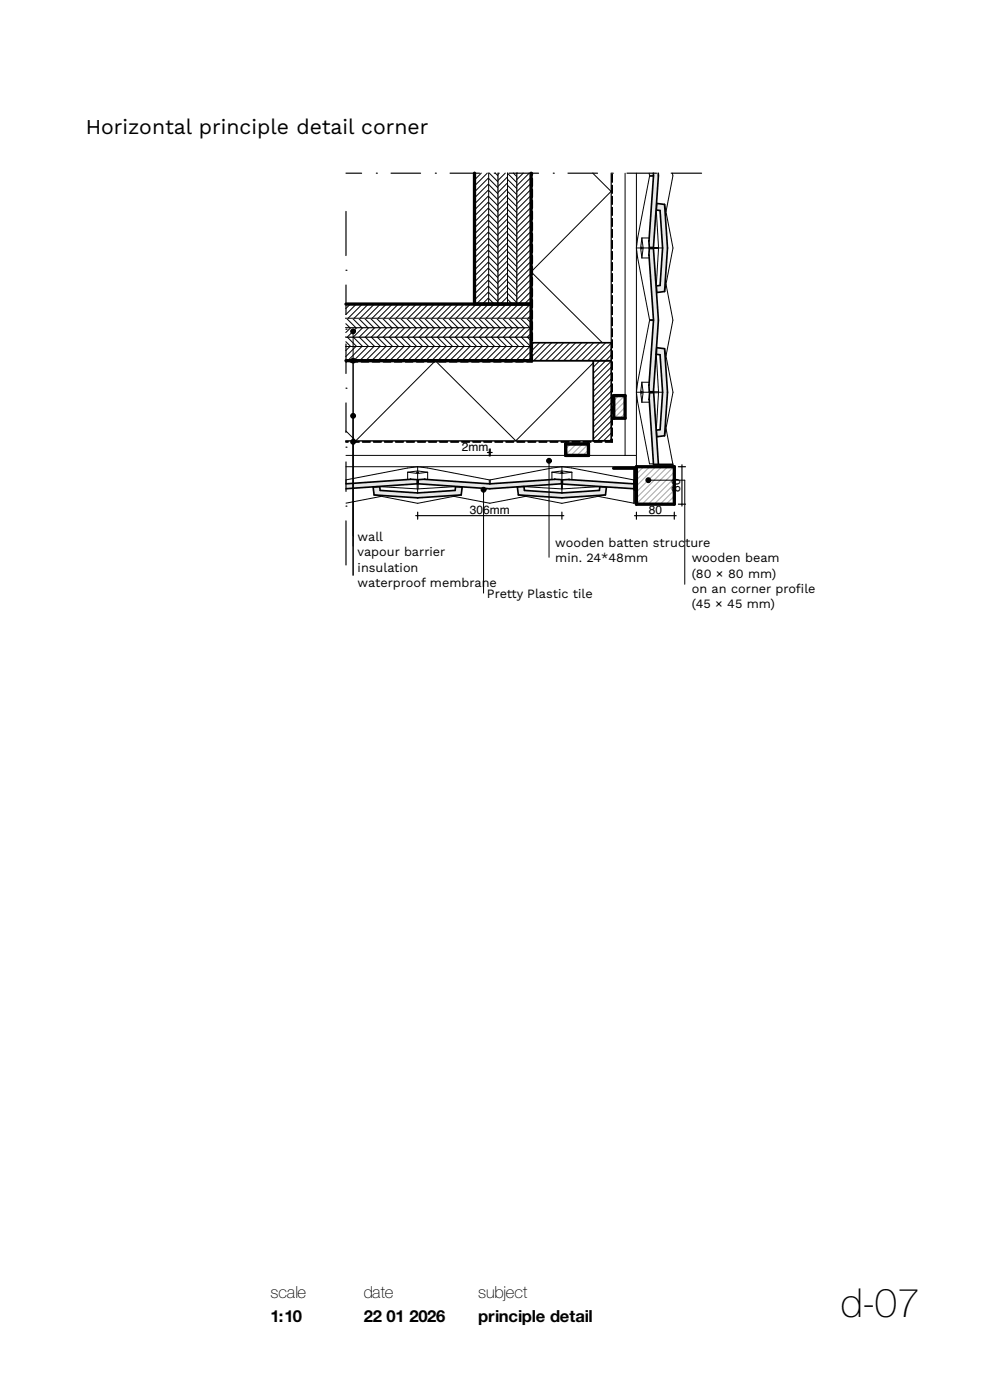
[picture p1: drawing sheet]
<svg xmlns="http://www.w3.org/2000/svg" width="210mm" height="297mm" viewBox="0 0 210 297" stroke-linecap="round" stroke-linejoin="round" font-family="sans-serif">
<path d="M92.3 76.5l17.1 17 16.5-16.5M92.4 76.5l-16.9 17-2.1-2.1" fill="none" stroke="#000" stroke-width=".21"/>
<path d="M73.4 76.5h52.5v17h-52.5" fill="none" stroke="#000" stroke-width=".25"/>
<path d="M73.4 73.5h39.3v3h-39.3z" fill-rule="evenodd" fill="#fff"/>
<g fill="none" stroke="#000" stroke-width=".21">
<path d="M73.4 73.5h39.3v3h-39.3M74.2 73.5l-.8 .8M75.5 73.5l-2.1 2.1M76.8 73.5l-3 3M78 73.5l-3 3M79.3 73.5l-3 3M80.6 73.5l-3 3M81.9 73.5l-3 3M83.1 73.5l-3 3M84.4 73.5l-3 3M85.7 73.5l-3 3M86.9 73.5l-3 3"/>
<path d="M88.2 73.5l-3 3M89.5 73.5l-3 3M90.8 73.5l-3 3M92 73.5l-3 3M93.3 73.5l-3 3M94.6 73.5l-3 3M95.9 73.5l-3 3M97.1 73.5l-3 3M98.4 73.5l-3 3M99.7 73.5l-3 3M100.9 73.5l-3 3M102.2 73.5l-3 3"/>
<path d="M103.5 73.5l-3 3M104.8 73.5l-3 3M106 73.5l-3 3M107.3 73.5l-3 3M108.6 73.5l-3 3M109.9 73.5l-3 3M111.1 73.5l-3 3M112.4 73.5l-3 3M112.7 75.8l-.8 .7M112.7 74.5l-2 2"/>
</g>
<path d="M73.4 71.5h39.3v2h-39.3z" fill-rule="evenodd" fill="#fff"/>
<g fill="none" stroke="#000" stroke-width=".21">
<path d="M73.4 72.5l1 1M73.4 71.5h39.3v2h-39.3M73.7 71.5l2 2M74.9 71.5l2 2M76.2 71.5l2 2M77.5 71.5l2 2M78.8 71.5l2 2M80 71.5l2 2M81.3 71.5l2 2M82.6 71.5l2 2M83.8 71.5l2 2M85.1 71.5l2 2"/>
<path d="M86.4 71.5l2 2M87.7 71.5l2 2M88.9 71.5l2 2M90.2 71.5l2 2M91.5 71.5l2 2M92.8 71.5l2 2M94 71.5l2 2M95.3 71.5l2 2M96.6 71.5l2 2M97.8 71.5l2 2M99.1 71.5l2 2M100.4 71.5l2 2"/>
<path d="M101.7 71.5l2 2M102.9 71.5l2 2M104.2 71.5l2 2M105.5 71.5l2 2M106.8 71.5l2 2M108 71.5l2 2M109.3 71.5l2 2M110.6 71.5l2 2M111.8 71.5l.9 .8"/>
</g>
<path d="M73.4 69.5h39.3v2h-39.3z" fill-rule="evenodd" fill="#fff"/>
<g fill="none" stroke="#000" stroke-width=".21">
<path d="M73.4 69.5h39.3v2h-39.3M74.4 69.5l-1 1M75.7 69.5l-2 2M76.9 69.5l-2 2M78.2 69.5l-2 2M79.5 69.5l-2 2M80.8 69.5l-2 2M82 69.5l-2 2M83.3 69.5l-2 2M84.6 69.5l-2 2M85.9 69.5l-2 2M87.1 69.5l-2 2"/>
<path d="M88.4 69.5l-2 2M89.7 69.5l-2 2M90.9 69.5l-2 2M92.2 69.5l-2 2M93.5 69.5l-2 2M94.8 69.5l-2 2M96 69.5l-2 2M97.3 69.5l-2 2M98.6 69.5l-2 2M99.9 69.5l-2 2M101.1 69.5l-2 2M102.4 69.5l-2 2"/>
<path d="M103.7 69.5l-2 2M104.9 69.5l-2 2M106.2 69.5l-2 2M107.5 69.5l-2 2M108.8 69.5l-2 2M110 69.5l-2 2M111.3 69.5l-2 2M112.6 69.5l-2 2M112.7 70.7l-.8 .8"/>
</g>
<path d="M73.4 67.5h39.3v2h-39.3z" fill-rule="evenodd" fill="#fff"/>
<g fill="none" stroke="#000" stroke-width=".21">
<path d="M73.4 68.7l.8 .8M73.4 67.5h39.3v2h-39.3M73.5 67.5l2 2M74.8 67.5l2 2M76 67.5l2 2M77.3 67.5l2 2M78.6 67.5l2 2M79.8 67.5l2 2M81.1 67.5l2 2M82.4 67.5l2 2M83.7 67.5l2 2M84.9 67.5l2 2"/>
<path d="M86.2 67.5l2 2M87.5 67.5l2 2M88.8 67.5l2 2M90 67.5l2 2M91.3 67.5l2 2M92.6 67.5l2 2M93.8 67.5l2 2M95.1 67.5l2 2M96.4 67.5l2 2M97.7 67.5l2 2M98.9 67.5l2 2M100.2 67.5l2 2"/>
<path d="M101.5 67.5l2 2M102.8 67.5l2 2M104 67.5l2 2M105.3 67.5l2 2M106.6 67.5l2 2M107.8 67.5l2 2M109.1 67.5l2 2M110.4 67.5l2 2M111.7 67.5l1 1"/>
</g>
<path d="M73.4 64.5h39.3v3h-39.3z" fill-rule="evenodd" fill="#fff"/>
<g fill="none" stroke="#000" stroke-width=".21">
<path d="M73.4 64.5h39.3v3h-39.3M74.3 64.5l-.9 .9M75.6 64.5l-2.2 2.2M76.9 64.5l-3 3M78.1 64.5l-3 3M79.4 64.5l-3 3M80.7 64.5l-3 3M81.9 64.5l-3 3M83.2 64.5l-3 3M84.5 64.5l-3 3M85.8 64.5l-3 3M87 64.5l-3 3"/>
<path d="M88.3 64.5l-3 3M89.6 64.5l-3 3M90.9 64.5l-3 3M92.1 64.5l-3 3M93.4 64.5l-3 3M94.7 64.5l-3 3M95.9 64.5l-3 3M97.2 64.5l-3 3M98.5 64.5l-3 3M99.8 64.5l-3 3M101 64.5l-3 3M102.3 64.5l-3 3"/>
<path d="M103.6 64.5l-3 3M104.9 64.5l-3 3M106.1 64.5l-3 3M107.4 64.5l-3 3M108.7 64.5l-3 3M109.9 64.5l-3 3M111.2 64.5l-3 3M112.5 64.5l-3 3M112.7 66.9l-.7 .6M112.7 65.6l-1.9 1.9"/>
</g>
<path d="M125.9 76.5h3.8v17h-3.8z" fill-rule="evenodd" fill="#fff"/>
<g fill="none" stroke="#000" stroke-width=".21">
<path d="M125.9 76.5h3.8v17h-3.8zM125.9 76.5v.1M127.2 76.5l-1.3 1.4M128.5 76.5l-2.6 2.7M129.7 79.2l-3.8 3.8M129.7 77.9l-3.8 3.8M129.7 76.6l-3.8 3.8M129.7 93.2l-.4 .3M129.7 91.9l-1.7 1.6M129.7 90.6l-2.9 2.9M129.7 89.4l-3.8 3.8M129.7 88.1l-3.8 3.8"/>
<path d="M129.7 86.8l-3.8 3.8M129.7 85.5l-3.8 3.8M129.7 84.3l-3.8 3.8M129.7 83l-3.8 3.8M129.7 81.7l-3.8 3.8M129.7 80.4l-3.8 3.8"/>
</g>
<path d="M73.4 96.6h61.6v2.4h-61.6z" fill-rule="evenodd" fill="#fff"/>
<path d="M73.4 96.6h61.6v2.4h-61.6" fill="none" stroke="#000" stroke-width=".21"/>
<path d="M120 94.2h4.8v2.4h-4.8z" fill-rule="evenodd" fill="#fff"/>
<path d="M121 94.2l-1 1M122.2 94.2l-2.2 2.2M123.5 94.2l-2.4 2.4M124.8 94.2l-2.4 2.4M124.8 95.5l-1.1 1.1" fill="none" stroke="#99a3a6" stroke-width=".21"/>
<path d="M120 94.2h4.8v2.4h-4.8z" fill="none" stroke="#000" stroke-width=".7"/>
<path d="M112.7 36.7h17v39.8h-17z" fill-rule="evenodd" fill="#fff"/>
<path d="M125.7 36.7l4 3.9M129.7 40.6l-17 17.1 17 16.9M129.7 74.5l-2 2" fill="none" stroke="#000" stroke-width=".21"/>
<path d="M112.7 36.7v39.8h17v-39.8" fill="none" stroke="#000" stroke-width=".25"/>
<path d="M132.6 36.7h2.4v59.9h-2.4z" fill-rule="evenodd" fill="#fff"/>
<path d="M132.6 36.7v59.9h2.4v-59.9" fill="none" stroke="#000" stroke-width=".21"/>
<path d="M130.2 83.9h2.4v4.8h-2.4z" fill-rule="evenodd" fill="#fff"/>
<path d="M131.3 83.9l-1.1 1.1M132.5 83.9l-2.3 2.4M132.6 87.7l-1 1M132.6 86.4l-2.3 2.3M132.6 85.1l-2.4 2.4" fill="none" stroke="#99a3a6" stroke-width=".21"/>
<path d="M130.2 83.9h2.4v4.8h-2.4z" fill="none" stroke="#000" stroke-width=".25"/>
<path d="M112.7 72.7h17v3.8h-17z" fill-rule="evenodd" fill="#fff"/>
<g fill="none" stroke="#000" stroke-width=".21">
<path d="M112.7 72.7h17v3.8h-17zM113.2 72.7l-.5 .6M114.5 72.7l-1.8 1.8M115.7 72.7l-3 3.1M117 72.7l-3.8 3.8M118.3 72.7l-3.8 3.8M119.6 72.7l-3.8 3.8M120.8 72.7l-3.8 3.8M122.1 72.7l-3.8 3.8M123.4 72.7l-3.8 3.8M124.7 72.7l-3.8 3.8M125.9 72.7l-3.8 3.8"/>
<path d="M127.2 72.7l-3.8 3.8M128.5 72.7l-3.8 3.8M129.7 75.4l-1.2 1.1M129.7 74.1l-2.5 2.4M129.7 72.8l-3.8 3.7"/>
</g>
<path d="M100.7 36.7h3v27.8h-3z" fill-rule="evenodd" fill="#fff"/>
<g fill="none" stroke="#000" stroke-width=".21">
<path d="M100.7 36.7v27.8h3v-27.8M100.8 36.7l-.1 .2M102.1 36.7l-1.4 1.5M103.4 36.7l-2.7 2.7M103.7 39l-3 3M103.7 37.7l-3 3M103.7 59.3l-3 3M103.7 58.1l-3 3M103.7 56.8l-3 3M103.7 55.5l-3 3M103.7 54.3l-3 3M103.7 53l-3 3"/>
<path d="M103.7 51.7l-3 3M103.7 50.4l-3 3M103.7 49.2l-3 3M103.7 47.9l-3 3M103.7 46.6l-3 3M103.7 45.3l-3 3M103.7 44.1l-3 3M103.7 42.8l-3 3M103.7 41.5l-3 3M103.7 40.3l-3 3M103.7 64.4l-.1 .1M103.7 63.2l-1.4 1.3"/>
<path d="M103.7 61.9l-2.7 2.6M103.7 60.6l-3 3"/>
</g>
<path d="M103.7 36.7h2v27.8h-2z" fill-rule="evenodd" fill="#fff"/>
<g fill="none" stroke="#000" stroke-width=".21">
<path d="M103.7 39.1l2 2M103.7 37.9l2 2M103.7 36.7v27.8h2v-27.8M103.8 36.7l1.9 1.9M105.1 36.7l.6 .6M103.7 59.5l2 2M103.7 58.2l2 2M103.7 57l2 2M103.7 55.7l2 2M103.7 54.4l2 2M103.7 53.1l2 2M103.7 51.9l2 2"/>
<path d="M103.7 50.6l2 2M103.7 49.3l2 2M103.7 48l2 2M103.7 46.8l2 2M103.7 45.5l2 2M103.7 44.2l2 2M103.7 43l2 2M103.7 41.7l2 2M103.7 40.4l2 2M103.7 63.3l1.1 1.2M103.7 62l2 2M103.7 60.8l2 2"/>
</g>
<path d="M105.7 36.7h2v27.8h-2z" fill-rule="evenodd" fill="#fff"/>
<g fill="none" stroke="#000" stroke-width=".21">
<path d="M105.7 36.7v27.8h2v-27.8M105.9 36.7l-.2 .3M107.2 36.7l-1.5 1.6M107.7 38.8l-2 2M107.7 37.5l-2 2M107.7 59.2l-2 2M107.7 57.9l-2 2M107.7 56.6l-2 2M107.7 55.3l-2 2M107.7 54.1l-2 2M107.7 52.8l-2 2M107.7 51.5l-2 2"/>
<path d="M107.7 50.3l-2 2M107.7 49l-2 2M107.7 47.7l-2 2M107.7 46.4l-2 2M107.7 45.2l-2 2M107.7 43.9l-2 2M107.7 42.6l-2 2M107.7 41.3l-2 2M107.7 40.1l-2 2M107.7 64.3l-.3 .2M107.7 63l-1.6 1.5M107.7 61.7l-2 2"/>
<path d="M107.7 60.4l-2 2"/>
</g>
<path d="M107.7 36.7h2v27.8h-2z" fill-rule="evenodd" fill="#fff"/>
<g fill="none" stroke="#000" stroke-width=".21">
<path d="M107.7 39.3l2 2M107.7 38l2 2M108.9 36.7l.8 .8M109.7 36.7v27.8h-2v-27.7l2 2M107.7 59.7l2 2M107.7 58.4l2 2M107.7 57.1l2 2M107.7 55.9l2 2M107.7 54.6l2 2M107.7 53.3l2 2M107.7 52l2 2M107.7 50.8l2 2"/>
<path d="M107.7 49.5l2 2M107.7 48.2l2 2M107.7 47l2 2M107.7 45.7l2 2M107.7 44.4l2 2M107.7 43.1l2 2M107.7 41.9l2 2M107.7 40.6l2 2M107.7 63.5l1 1M107.7 62.2l2 2M107.7 61l2 2"/>
</g>
<path d="M109.7 36.7h3v27.8h-3z" fill-rule="evenodd" fill="#fff"/>
<g fill="none" stroke="#000" stroke-width=".21">
<path d="M109.7 36.7v27.8h3v-27.8M109.7 36.7v.1M111 36.7l-1.3 1.4M112.3 36.7l-2.6 2.6M112.7 38.9l-3 3M112.7 37.6l-3 3M112.7 59.3l-3 3M112.7 58l-3 3M112.7 56.7l-3 3M112.7 55.4l-3 3M112.7 54.2l-3 3M112.7 52.9l-3 3"/>
<path d="M112.7 51.6l-3 3M112.7 50.3l-3 3M112.7 49.1l-3 3M112.7 47.8l-3 3M112.7 46.5l-3 3M112.7 45.3l-3 3M112.7 44l-3 3M112.7 42.7l-3 3M112.7 41.4l-3 3M112.7 40.2l-3 3M112.7 64.3l-.2 .2M112.7 63.1l-1.5 1.4"/>
<path d="M112.7 61.8l-2.8 2.7M112.7 60.5l-3 3"/>
</g>
<path d="M73.4 76.5h52.5v17h-52.5z" fill-rule="evenodd" fill="#fff"/>
<path d="M92.3 76.5l17.1 17 16.5-16.5M92.4 76.5l-16.9 17-2.1-2.1" fill="none" stroke="#000" stroke-width=".21"/>
<path d="M73.4 76.5h52.5v17h-52.5" fill="none" stroke="#000" stroke-width=".25"/>
<path d="M73.4 73.5h39.3v3h-39.3z" fill-rule="evenodd" fill="#fff"/>
<g fill="none" stroke="#000" stroke-width=".21">
<path d="M73.4 73.5h39.3v3h-39.3M74.2 73.5l-.8 .8M75.5 73.5l-2.1 2.1M76.8 73.5l-3 3M78 73.5l-3 3M79.3 73.5l-3 3M80.6 73.5l-3 3M81.9 73.5l-3 3M83.1 73.5l-3 3M84.4 73.5l-3 3M85.7 73.5l-3 3M86.9 73.5l-3 3"/>
<path d="M88.2 73.5l-3 3M89.5 73.5l-3 3M90.8 73.5l-3 3M92 73.5l-3 3M93.3 73.5l-3 3M94.6 73.5l-3 3M95.9 73.5l-3 3M97.1 73.5l-3 3M98.4 73.5l-3 3M99.7 73.5l-3 3M100.9 73.5l-3 3M102.2 73.5l-3 3"/>
<path d="M103.5 73.5l-3 3M104.8 73.5l-3 3M106 73.5l-3 3M107.3 73.5l-3 3M108.6 73.5l-3 3M109.9 73.5l-3 3M111.1 73.5l-3 3M112.4 73.5l-3 3M112.7 75.8l-.8 .7M112.7 74.5l-2 2"/>
</g>
<path d="M73.4 71.5h39.3v2h-39.3z" fill-rule="evenodd" fill="#fff"/>
<g fill="none" stroke="#000" stroke-width=".21">
<path d="M73.4 72.5l1 1M73.4 71.5h39.3v2h-39.3M73.7 71.5l2 2M74.9 71.5l2 2M76.2 71.5l2 2M77.5 71.5l2 2M78.8 71.5l2 2M80 71.5l2 2M81.3 71.5l2 2M82.6 71.5l2 2M83.8 71.5l2 2M85.1 71.5l2 2"/>
<path d="M86.4 71.5l2 2M87.7 71.5l2 2M88.9 71.5l2 2M90.2 71.5l2 2M91.5 71.5l2 2M92.8 71.5l2 2M94 71.5l2 2M95.3 71.5l2 2M96.6 71.5l2 2M97.8 71.5l2 2M99.1 71.5l2 2M100.4 71.5l2 2"/>
<path d="M101.7 71.5l2 2M102.9 71.5l2 2M104.2 71.5l2 2M105.5 71.5l2 2M106.8 71.5l2 2M108 71.5l2 2M109.3 71.5l2 2M110.6 71.5l2 2M111.8 71.5l.9 .8"/>
</g>
<path d="M73.4 69.5h39.3v2h-39.3z" fill-rule="evenodd" fill="#fff"/>
<g fill="none" stroke="#000" stroke-width=".21">
<path d="M73.4 69.5h39.3v2h-39.3M74.4 69.5l-1 1M75.7 69.5l-2 2M76.9 69.5l-2 2M78.2 69.5l-2 2M79.5 69.5l-2 2M80.8 69.5l-2 2M82 69.5l-2 2M83.3 69.5l-2 2M84.6 69.5l-2 2M85.9 69.5l-2 2M87.1 69.5l-2 2"/>
<path d="M88.4 69.5l-2 2M89.7 69.5l-2 2M90.9 69.5l-2 2M92.2 69.5l-2 2M93.5 69.5l-2 2M94.8 69.5l-2 2M96 69.5l-2 2M97.3 69.5l-2 2M98.6 69.5l-2 2M99.9 69.5l-2 2M101.1 69.5l-2 2M102.4 69.5l-2 2"/>
<path d="M103.7 69.5l-2 2M104.9 69.5l-2 2M106.2 69.5l-2 2M107.5 69.5l-2 2M108.8 69.5l-2 2M110 69.5l-2 2M111.3 69.5l-2 2M112.6 69.5l-2 2M112.7 70.7l-.8 .8"/>
</g>
<path d="M73.4 67.5h39.3v2h-39.3z" fill-rule="evenodd" fill="#fff"/>
<g fill="none" stroke="#000" stroke-width=".21">
<path d="M73.4 68.7l.8 .8M73.4 67.5h39.3v2h-39.3M73.5 67.5l2 2M74.8 67.5l2 2M76 67.5l2 2M77.3 67.5l2 2M78.6 67.5l2 2M79.8 67.5l2 2M81.1 67.5l2 2M82.4 67.5l2 2M83.7 67.5l2 2M84.9 67.5l2 2"/>
<path d="M86.2 67.5l2 2M87.5 67.5l2 2M88.8 67.5l2 2M90 67.5l2 2M91.3 67.5l2 2M92.6 67.5l2 2M93.8 67.5l2 2M95.1 67.5l2 2M96.4 67.5l2 2M97.7 67.5l2 2M98.9 67.5l2 2M100.2 67.5l2 2"/>
<path d="M101.5 67.5l2 2M102.8 67.5l2 2M104 67.5l2 2M105.3 67.5l2 2M106.6 67.5l2 2M107.8 67.5l2 2M109.1 67.5l2 2M110.4 67.5l2 2M111.7 67.5l1 1"/>
</g>
<path d="M73.4 64.5h39.3v3h-39.3z" fill-rule="evenodd" fill="#fff"/>
<g fill="none" stroke="#000" stroke-width=".21">
<path d="M73.4 64.5h39.3v3h-39.3M74.3 64.5l-.9 .9M75.6 64.5l-2.2 2.2M76.9 64.5l-3 3M78.1 64.5l-3 3M79.4 64.5l-3 3M80.7 64.5l-3 3M81.9 64.5l-3 3M83.2 64.5l-3 3M84.5 64.5l-3 3M85.8 64.5l-3 3M87 64.5l-3 3"/>
<path d="M88.3 64.5l-3 3M89.6 64.5l-3 3M90.9 64.5l-3 3M92.1 64.5l-3 3M93.4 64.5l-3 3M94.7 64.5l-3 3M95.9 64.5l-3 3M97.2 64.5l-3 3M98.5 64.5l-3 3M99.8 64.5l-3 3M101 64.5l-3 3M102.3 64.5l-3 3"/>
<path d="M103.6 64.5l-3 3M104.9 64.5l-3 3M106.1 64.5l-3 3M107.4 64.5l-3 3M108.7 64.5l-3 3M109.9 64.5l-3 3M111.2 64.5l-3 3M112.5 64.5l-3 3M112.7 66.9l-.7 .6M112.7 65.6l-1.9 1.9"/>
</g>
<path d="M125.9 76.5h3.8v17h-3.8z" fill-rule="evenodd" fill="#fff"/>
<g fill="none" stroke="#000" stroke-width=".21">
<path d="M125.9 76.5v.1M127.2 76.5l-1.3 1.4M128.5 76.5l-2.6 2.7M129.7 79.2l-3.8 3.8M129.7 77.9l-3.8 3.8M129.7 76.6l-3.8 3.8M129.7 93.2l-.4 .3M129.7 91.9l-1.7 1.6M129.7 90.6l-2.9 2.9M129.7 89.4l-3.8 3.8M129.7 88.1l-3.8 3.8M129.7 86.8l-3.8 3.8"/>
<path d="M129.7 85.5l-3.8 3.8M129.7 84.3l-3.8 3.8M129.7 83l-3.8 3.8M129.7 81.7l-3.8 3.8M129.7 80.4l-3.8 3.8"/>
</g>
<path d="M125.9 76.5h3.8v17h-3.8z" fill="none" stroke="#000" stroke-width=".35"/>
<path d="M120 94.2h4.8v2.4h-4.8z" fill-rule="evenodd" fill="#fff"/>
<path d="M121 94.2l-1 1M122.2 94.2l-2.2 2.2M123.5 94.2l-2.4 2.4M124.8 94.2l-2.4 2.4M124.8 95.5l-1.1 1.1" fill="none" stroke="#99a3a6" stroke-width=".21"/>
<path d="M120 94.2h4.8v2.4h-4.8z" fill="none" stroke="#000" stroke-width=".7"/>
<path d="M112.7 36.7h17v39.8h-17z" fill-rule="evenodd" fill="#fff"/>
<path d="M125.7 36.7l4 3.9M129.7 40.6l-17 17.1 17 16.9M129.7 74.5l-2 2" fill="none" stroke="#000" stroke-width=".21"/>
<path d="M112.7 36.7v39.8h17v-39.8" fill="none" stroke="#000" stroke-width=".25"/>
<path d="M130.2 83.9h2.4v4.8h-2.4z" fill-rule="evenodd" fill="#fff"/>
<path d="M131.3 83.9l-1.1 1.1M132.5 83.9l-2.3 2.4M132.6 87.7l-1 1M132.6 86.4l-2.3 2.3M132.6 85.1l-2.4 2.4" fill="none" stroke="#99a3a6" stroke-width=".21"/>
<path d="M130.2 83.9h2.4v4.8h-2.4z" fill="none" stroke="#000" stroke-width=".7"/>
<path d="M112.7 72.7h17v3.8h-17z" fill-rule="evenodd" fill="#fff"/>
<g fill="none" stroke="#000" stroke-width=".21">
<path d="M113.2 72.7l-.5 .6M114.5 72.7l-1.8 1.8M115.7 72.7l-3 3.1M117 72.7l-3.8 3.8M118.3 72.7l-3.8 3.8M119.6 72.7l-3.8 3.8M120.8 72.7l-3.8 3.8M122.1 72.7l-3.8 3.8M123.4 72.7l-3.8 3.8M124.7 72.7l-3.8 3.8M125.9 72.7l-3.8 3.8M127.2 72.7l-3.8 3.8"/>
<path d="M128.5 72.7l-3.8 3.8M129.7 75.4l-1.2 1.1M129.7 74.1l-2.5 2.4M129.7 72.8l-3.8 3.7"/>
</g>
<path d="M112.7 72.7h17v3.8h-17z" fill="none" stroke="#000" stroke-width=".35"/>
<path d="M100.7 36.7h3v27.8h-3z" fill-rule="evenodd" fill="#fff"/>
<g fill="none" stroke="#000" stroke-width=".21">
<path d="M100.7 36.7v27.8h3v-27.8M100.8 36.7l-.1 .2M102.1 36.7l-1.4 1.5M103.4 36.7l-2.7 2.7M103.7 39l-3 3M103.7 37.7l-3 3M103.7 59.3l-3 3M103.7 58.1l-3 3M103.7 56.8l-3 3M103.7 55.5l-3 3M103.7 54.3l-3 3M103.7 53l-3 3"/>
<path d="M103.7 51.7l-3 3M103.7 50.4l-3 3M103.7 49.2l-3 3M103.7 47.9l-3 3M103.7 46.6l-3 3M103.7 45.3l-3 3M103.7 44.1l-3 3M103.7 42.8l-3 3M103.7 41.5l-3 3M103.7 40.3l-3 3M103.7 64.4l-.1 .1M103.7 63.2l-1.4 1.3"/>
<path d="M103.7 61.9l-2.7 2.6M103.7 60.6l-3 3"/>
</g>
<path d="M103.7 36.7h2v27.8h-2z" fill-rule="evenodd" fill="#fff"/>
<g fill="none" stroke="#000" stroke-width=".21">
<path d="M103.7 39.1l2 2M103.7 37.9l2 2M103.7 36.7v27.8h2v-27.8M103.8 36.7l1.9 1.9M105.1 36.7l.6 .6M103.7 59.5l2 2M103.7 58.2l2 2M103.7 57l2 2M103.7 55.7l2 2M103.7 54.4l2 2M103.7 53.1l2 2M103.7 51.9l2 2"/>
<path d="M103.7 50.6l2 2M103.7 49.3l2 2M103.7 48l2 2M103.7 46.8l2 2M103.7 45.5l2 2M103.7 44.2l2 2M103.7 43l2 2M103.7 41.7l2 2M103.7 40.4l2 2M103.7 63.3l1.1 1.2M103.7 62l2 2M103.7 60.8l2 2"/>
</g>
<path d="M105.7 36.7h2v27.8h-2z" fill-rule="evenodd" fill="#fff"/>
<g fill="none" stroke="#000" stroke-width=".21">
<path d="M105.7 36.7v27.8h2v-27.8M105.9 36.7l-.2 .3M107.2 36.7l-1.5 1.6M107.7 38.8l-2 2M107.7 37.5l-2 2M107.7 59.2l-2 2M107.7 57.9l-2 2M107.7 56.6l-2 2M107.7 55.3l-2 2M107.7 54.1l-2 2M107.7 52.8l-2 2M107.7 51.5l-2 2"/>
<path d="M107.7 50.3l-2 2M107.7 49l-2 2M107.7 47.7l-2 2M107.7 46.4l-2 2M107.7 45.2l-2 2M107.7 43.9l-2 2M107.7 42.6l-2 2M107.7 41.3l-2 2M107.7 40.1l-2 2M107.7 64.3l-.3 .2M107.7 63l-1.6 1.5M107.7 61.7l-2 2"/>
<path d="M107.7 60.4l-2 2"/>
</g>
<path d="M107.7 36.7h2v27.8h-2z" fill-rule="evenodd" fill="#fff"/>
<g fill="none" stroke="#000" stroke-width=".21">
<path d="M107.7 39.3l2 2M107.7 38l2 2M108.9 36.7l.8 .8M109.7 36.7v27.8h-2v-27.7l2 2M107.7 59.7l2 2M107.7 58.4l2 2M107.7 57.1l2 2M107.7 55.9l2 2M107.7 54.6l2 2M107.7 53.3l2 2M107.7 52l2 2M107.7 50.8l2 2"/>
<path d="M107.7 49.5l2 2M107.7 48.2l2 2M107.7 47l2 2M107.7 45.7l2 2M107.7 44.4l2 2M107.7 43.1l2 2M107.7 41.9l2 2M107.7 40.6l2 2M107.7 63.5l1 1M107.7 62.2l2 2M107.7 61l2 2"/>
</g>
<path d="M109.7 36.7h3v27.8h-3z" fill-rule="evenodd" fill="#fff"/>
<g fill="none" stroke="#000" stroke-width=".21">
<path d="M109.7 36.7v27.8h3v-27.8M109.7 36.7v.1M111 36.7l-1.3 1.4M112.3 36.7l-2.6 2.6M112.7 38.9l-3 3M112.7 37.6l-3 3M112.7 59.3l-3 3M112.7 58l-3 3M112.7 56.7l-3 3M112.7 55.4l-3 3M112.7 54.2l-3 3M112.7 52.9l-3 3"/>
<path d="M112.7 51.6l-3 3M112.7 50.3l-3 3M112.7 49.1l-3 3M112.7 47.8l-3 3M112.7 46.5l-3 3M112.7 45.3l-3 3M112.7 44l-3 3M112.7 42.7l-3 3M112.7 41.4l-3 3M112.7 40.2l-3 3M112.7 64.3l-.2 .2M112.7 63.1l-1.5 1.4"/>
<path d="M112.7 61.8l-2.8 2.7M112.7 60.5l-3 3"/>
</g>
<path d="M135 99h8v8h-8z" fill-rule="evenodd" fill="#fff"/>
<g fill="none" stroke="#99a3a6" stroke-width=".21">
<path d="M135.3 99l-.3 .3M136.5 99l-1.5 1.6M137.8 99l-2.8 2.8M139.1 99l-4.1 4.1M140.4 99l-5.4 5.4M141.6 99l-6.6 6.6M142.9 99l-7.9 7.9M143 106.5l-.4 .5M143 105.2l-1.7 1.8M143 104l-3 3M143 102.7l-4.2 4.3M143 101.4l-5.5 5.6"/>
<path d="M143 100.2l-6.8 6.8"/>
</g>
<path d="M135 99h8v8h-8z" fill="none" stroke="#000" stroke-width=".7"/>
<!-- layer: 82 Interieur -->
<path d="M79.1 103.3l1.4-.1 .1 .8 8 .6 7.9-.6 .1-.8 1.4 .1-.2 1.7-9.2 .6-9.2-.6z" fill-rule="evenodd" fill="#e6e8e9"/>
<path d="M79.1 103.3l1.4-.1 .1 .8 8 .6 7.9-.6 .1-.8 1.4 .1-.2 1.7-9.2 .6-9.2-.6z" fill="none" stroke="#000" stroke-width=".35"/>
<path d="M88.7 101.8l1.4-.1 13.8 .9 13.8-.9 1.4 .1v.8l-15.2 1.1-15.2-1.1z" fill-rule="evenodd" fill="#e6e8e9"/>
<path d="M88.7 101.8l1.4-.1 13.8 .9 13.8-.9 1.4 .1v.8l-15.2 1.1-15.2-1.1z" fill="none" stroke="#000" stroke-width=".35"/>
<g fill="none" stroke="#000" stroke-width=".21">
<path d="M88.6 99l2.1 .3 13.1 2.5v.8M88.6 99l-2.1 .3-13.1 2.5v.9M88.6 99v.9M88.6 99.9l-2.1 .3M88.6 99.9l2.1 .3M79.4 105l9.2 1.8 9.2-1.8M80.5 103.2l8.1 .5M86.5 100.2v1.5M86.5 100.2l2.1 .2M88.4 100.2h.1M88.5 100.2h.2M88.5 102.3h.1"/>
<path d="M88.6 103.7v.9M88.6 100.4v1.9M88.7 102.3h-.1M88.7 102.6v1.1M88.7 100.2h.1M90.7 100.2v1.5M90.7 100.2l-2.1 .2M96.6 103.2l-8 .5M111.5 105.3l-7.6 1.5-7.6-1.5M119.1 102.6v1.1"/>
</g>
<path d="M109.7 103.3l1.4-.1 .1 .8 8 .6 7.9-.6 .1-.8 1.4 .1-.2 1.7-9.2 .6-9.2-.6z" fill-rule="evenodd" fill="#e6e8e9"/>
<path d="M109.7 103.3l1.4-.1 .1 .8 8 .6 7.9-.6 .1-.8 1.4 .1-.2 1.7-9.2 .6-9.2-.6z" fill="none" stroke="#000" stroke-width=".35"/>
<path d="M119.3 101.8l1.4-.1 13.8 .9v1.1l-15.2-1z" fill-rule="evenodd" fill="#e6e8e9"/>
<path d="M120.7 101.7l13.8 .9v4.2M120.7 101.7l-1.4 .1v.9l15.2 1M120.7 101.7h.1" fill="none" stroke="#000" stroke-width=".35"/>
<g fill="none" stroke="#000" stroke-width=".21">
<path d="M119.2 99l2.1 .3 13.1 2.5v.8M119.2 99l-2.1 .3-13.1 2.5v.9M119.2 99v.9M119.2 99.9l-2.1 .3M119.2 99.9l2.1 .3M110 105l9.2 1.8 9.2-1.8M111.1 103.2l8.1 .5M117.1 100.2v1.6M117.1 100.2l2.1 .2M119 100.2h.1M119.1 100.2h.2M119.1 102.3h.1"/>
<path d="M119.2 103.7v.9M119.2 100.4v1.9M119.3 102.3h-.1M119.3 102.7v1M119.3 100.2h.1M121.3 100.2v1.6M121.3 100.2l-2.1 .2M126.9 105.3l7.6 1.5M127.2 103.2l-8 .5"/>
</g>
<path d="M139.3 43.2l1.7 .2 .6 9.2-.6 9.2-1.7 .3-.1-1.4 .8-.1 .6-8-.6-7.9-.8-.1z" fill-rule="evenodd" fill="#e6e8e9"/>
<path d="M139.3 43.2l1.7 .2 .6 9.2-.6 9.2-1.7 .3-.1-1.4 .8-.1 .6-8-.6-7.9-.8-.1z" fill="none" stroke="#000" stroke-width=".35"/>
<path d="M137.7 52.7h.9l1.1 15.2-1.1 15.2h-.9l-.1-1.4 1-13.8-1-13.8z" fill-rule="evenodd" fill="#e6e8e9"/>
<path d="M137.7 54.1h-.1M137.7 52.7h.9l1.1 15.2-1.1 15.2h-.9l-.1-1.4 1-13.8-.9-13.8z" fill="none" stroke="#000" stroke-width=".35"/>
<g fill="none" stroke="#000" stroke-width=".21">
<path d="M138.6 37.4h-.8l-2.5 13.1-.3 2.1M135 52.6h.9M135 52.6l.3 2.1 2.5 13.1h.8M135.9 52.6l.3 2.1M136.2 50.5l-.3 2.1M136.2 50.5l.2 2.1M136.2 52.4v.4zM136.4 52.6h1.9M136.4 52.6l-.2 2.1M137.7 50.5h-1.5M137.7 54.7h-1.5M138.2 52.5l.1 .1"/>
<path d="M138.3 52.6l-.1 .1M138.6 52.7h1.1M139.2 44.6l.5 8M139.7 52.6l-.5 8.1M139.7 52.6h.9M141 43.4l1.8 9.2-1.8 9.2M141.3 60.4l1.4 7.5-1.4 7.6M138.6 83.1h1.1"/>
</g>
<path d="M139.3 73.8l1.7 .2 .6 9.2-.6 9.2-1.7 .3-.1-1.4 .8-.1 .6-8-.6-7.9-.8-.1z" fill-rule="evenodd" fill="#e6e8e9"/>
<path d="M139.3 73.8l1.7 .2 .6 9.2-.6 9.2-1.7 .3-.1-1.4 .8-.1 .6-8-.6-7.9-.8-.1z" fill="none" stroke="#000" stroke-width=".35"/>
<path d="M137.8 83.3h.9l1 15.2h-1.1l-.9-13.8z" fill-rule="evenodd" fill="#e6e8e9"/>
<path d="M142.7 98.5h-4.1l-.9-13.8 .1-1.4h.9l1 15.2" fill="none" stroke="#000" stroke-width=".35"/>
<g fill="none" stroke="#000" stroke-width=".21">
<path d="M138.6 68h-.8l-2.5 13.1-.3 2.1M139.2 75.2l.5 8M141 74l1.8 9.2-1.8 9.2M135 83.2h.9M135 83.2l.3 2.1 2.5 13.1h.8M135.9 83.2l.3 2.1M136.2 81.1l-.3 2.1M136.2 81.1l.2 2.1M136.2 83v.4zM136.4 83.2h1.9M136.4 83.2l-.2 2.1M137.7 81.1h-1.5"/>
<path d="M137.8 85.3h-1.6M138.2 83.1l.1 .1M138.3 83.2l-.1 .1M138.7 83.3h1M139.7 83.2l-.5 8.1M139.7 83.2h.9M141.3 91l1.4 7.5"/>
</g>
<path d="M73.4 102.6l13.7-.9 1.4 .1v.8l-15.1 1.1z" fill-rule="evenodd" fill="#e6e8e9"/>
<path d="M73.4 102.6l13.7-.9 1.4 .1v.8l-15.1 1.1" fill="none" stroke="#000" stroke-width=".35"/>
<path d="M80.9 105.3l-7.5 1.4M88.5 102.6v1.1" fill="none" stroke="#000" stroke-width=".21"/>
<path d="M138.6 36.7h1l.1 .6-1.1 15.2h-.9l-.1-1.4z" fill-rule="evenodd" fill="#e6e8e9"/>
<path d="M138.6 36.7l-.9 14.4M139.6 36.7l-1 15.8h-.9l-.1-1.4M137.6 51.1h.1" fill="none" stroke="#000" stroke-width=".35"/>
<path d="M137.7 36.7l.1 .5h.8M142.6 36.7l.1 .6-1.4 7.6M138.6 52.5h1.1" fill="none" stroke="#000" stroke-width=".21"/>
<path d="M100.7 36.7v27.8M112.7 36.7v39.8h-39.3M73.4 64.5h39.3M130.2 99.3h4.5v4.5" fill="none" stroke="#000" stroke-width=".7"/>
<!-- layer: 22 NC Binnenwanden -->
<g fill="none" stroke="#000" stroke-width=".35">
<path d="M112.9 36.7v.4M112.9 37.9v1.5M129.9 37v1.6M129.9 39.4v1.5M112.9 54.3v1.5M112.9 56.6v1.6M112.9 59v1.5M112.9 42.6v1.5M112.9 44.9v1.6M112.9 47.3v1.5M112.9 49.6v1.6M112.9 51.9v1.6"/>
<path d="M112.9 40.2v1.6M129.9 41.7v1.6M129.9 44.1v1.5M129.9 46.4v1.6M129.9 48.7v1.6M129.9 51.1v1.5M129.9 53.4v1.6M129.9 55.8v1.5M129.9 58.1v1.6M73.4 76.7h.1M74.3 76.7h1.6M76.6 76.7h1.6"/>
<path d="M79 76.7h1.5M81.3 76.7h1.6M83.7 76.7h1.5M86 76.7h1.6M88.3 76.7h1.6M90.7 76.7h1.6M93 76.7h1.6M95.4 76.7h1.5M97.7 76.7h1.6M100.1 76.7h1.5M102.4 76.7h1.6M104.7 76.7h1.6"/>
<path d="M107.1 76.7h1.5M109.4 76.7h1.6M112.9 75.3v1.4h-1.1M112.9 66v1.5M112.9 68.3v1.6M112.9 70.7v1.5M112.9 73v1.6M112.9 61.3v1.6M112.9 63.6v1.6M129.9 60.4v1.6M129.9 62.8v1.5M129.9 65.1v1.6"/>
<path d="M129.9 67.5v1.5M129.9 69.8v1.6M129.9 72.1v1.6M129.9 74.5v1.5M129.9 76.8v1.6M129.9 79.2v1.5M73.4 93.7h.4M74.6 93.7h1.5M76.9 93.7h1.6M79.3 93.7h1.5M81.6 93.7h1.6M84 93.7h1.5"/>
<path d="M86.3 93.7h1.6M88.6 93.7h1.6M91 93.7h1.5M93.3 93.7h1.6M95.7 93.7h1.5M98 93.7h1.6M100.3 93.7h1.6M102.7 93.7h1.5M105 93.7h1.6M107.4 93.7h1.5M109.7 93.7h1.6M112 93.7h1.6"/>
<path d="M114.4 93.7h1.5M116.7 93.7h1.6M119.1 93.7h1.5M121.4 93.7h1.6M123.8 93.7h1.5M126.1 93.7h1.6M129.9 81.5v1.6M129.9 83.9v1.5M129.9 86.2v1.6M129.9 88.5v1.6M129.9 90.9v1.5M129.9 93.2v.5h-1.5"/>
</g>
<path d="M103.4 96h1M103.8 95.2v1.5M104 95.2v1.5M143.9 99h1.5M144.7 98.6v8.8M88.2 109.4h31.4M88.6 108.6v1.5M119.2 108.6v1.5M134.6 109.4h8.8M135 108.7v1.5M143 108.7v1.5M143.9 107h1.5" fill="none" stroke="#000" stroke-width=".25"/>
<!-- layer: 22 NC Binnenwanden -->
<path d="M74.9 70.8v51.2M116.5 98.3v19.9M102.6 104.4v21.4M138 101.9h7.3v22" fill="none" stroke="#000" stroke-width=".21"/>
<g fill="#000">
<circle cx="74.9" cy="70.3" r=".5"/>
<circle cx="74.9" cy="76.5" r=".5"/>
<circle cx="74.9" cy="88.2" r=".5"/>
<circle cx="74.9" cy="93.7" r=".5"/>
<circle cx="116.5" cy="97.8" r=".5"/>
<circle cx="102.6" cy="103.9" r=".5"/>
<circle cx="137.5" cy="101.9" r=".5"/>
</g>
<g fill="none" stroke="#000" stroke-width=".25">
<circle cx="74.9" cy="70.3" r=".5"/>
<circle cx="74.9" cy="76.5" r=".5"/>
<circle cx="74.9" cy="88.2" r=".5"/>
<circle cx="74.9" cy="93.7" r=".5"/>
<circle cx="116.5" cy="97.8" r=".5"/>
<circle cx="102.6" cy="103.9" r=".5"/>
<circle cx="137.5" cy="101.9" r=".5"/>
</g>
<g fill="none" stroke="#000" stroke-width=".25">
<path d="M73.4 36.7h3.3M79.8 36.7h.1M83 36.7h6.2M92.3 36.7h.1M95.5 36.7h6.2M104.8 36.7h.1M108 36.7h6.2M117.4 36.7h.1M120.5 36.7h6.2M129.9 36.7h.1M133 36.7h6.3M142.4 36.7h6.4"/>
<path d="M73.4 57.3h.1M73.4 44.9v9.3M73.4 69.8h.1M73.4 60.5v6.2M73.4 73v6.2M73.4 82.4h.1M73.4 94.9h.1M73.4 85.5v6.2M73.4 98v6.3M73.4 107.4h.1M73.4 110.5v9.4"/>
</g>
<text font-size="8.5" x="178.4" y="279.4">d-07</text>
<text font-size="4.5" x="18.2" y="28.4">Horizontal principle detail corner</text>
<g font-size="3.5">
<text x="57.4" y="275.4">scale</text>
<text x="77.2" y="275.4">date</text>
<text x="101.4" y="275.4">subject</text>
<text x="57.4" y="280.4">1:10</text>
<text x="77.2" y="280.4">22</text>
<text x="82" y="280.4">01</text>
<text x="86.8" y="280.4">2026</text>
<text x="101.4" y="280.4">principle detail</text>
</g>
<g font-size="2.7">
<text x="75.9" y="114.8">wall</text>
<text x="75.9" y="118">vapour barrier</text>
<text x="117.8" y="116">wooden batten struc</text>
<text x="117.8" y="119.2">min. 24*48mm</text>
<text x="145.3" y="116">ture</text>
<text x="146.7" y="119.3">wooden beam</text>
<text x="75.9" y="121.3">insulation</text>
<text x="75.9" y="124.5">waterproof membrane</text>
<text x="146.7" y="122.5">(80 × 80 mm)</text>
<text x="146.7" y="125.7">on an corner profle</text>
<text x="168.8" y="125.7">i</text>
<text x="103.3" y="126.8">Pretty Plastic tile</text>
<text x="146.7" y="128.9">(45 × 45 mm)</text>
</g>
<g font-size="2.5">
<text x="97.9" y="95.6">2mm</text>
<text x="144.3" y="104.4" transform="rotate(-90 144.3 104.4)">80</text>
<text x="99.7" y="109">306mm</text>
<text x="137.6" y="109">80</text>
</g>
</svg>
